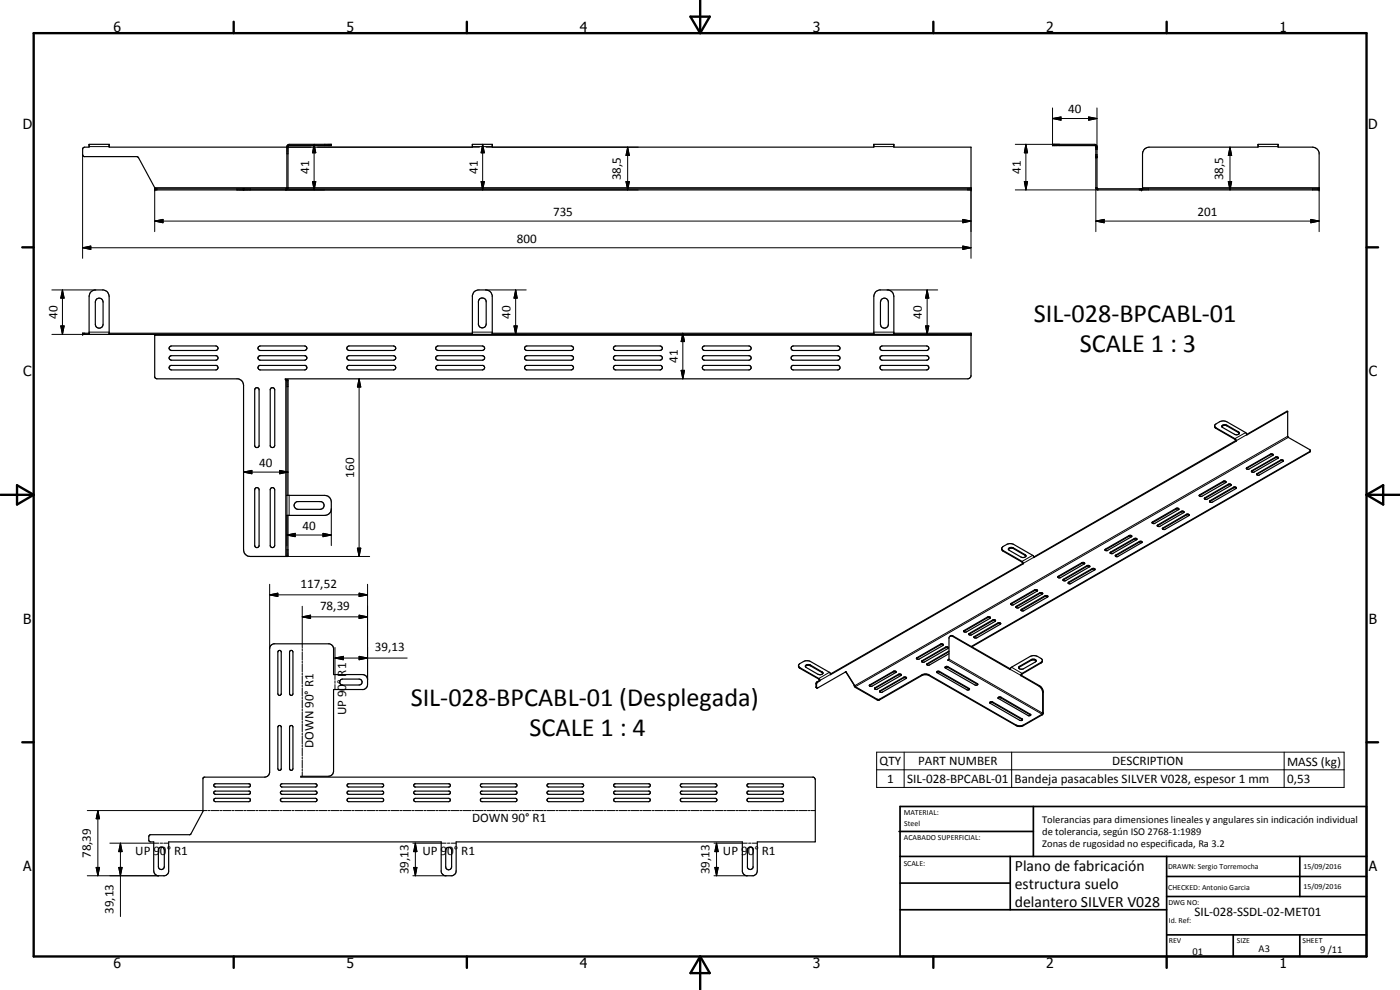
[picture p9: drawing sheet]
<svg xmlns="http://www.w3.org/2000/svg" width="420mm" height="297mm" viewBox="0 0 420 297" stroke-linecap="round" stroke-linejoin="round" font-family="sans-serif">
<g fill="none" stroke="#000" stroke-width=".35">
<path d="M25.1 44.2h1.6v-.9h6.1v.9h109v-.9h5.9v.9h114.5v-.9h6.1v.9h23.1v12.8h-245v-.7l-4.9-9.1-.4-.2h-15.8l-.5-.5v-1.8zM46.4 56.6h39.5l.2-.3v-12.3l.2-.5 .5-.2h12.6v.4h-12.9l-.2 12.9M73.1 56.6v.4M86.3 56.6h205.1M86.3 56.6l-.4 .4M328.9 56.3l.5 .7h66.5v-11.2l-.7-1.2-1-.4h-10.6v-.9h-6v.9h-33.1a1.98 1.98 0 0 0-1.6 1.9v10.5M328.9 47h.3M328.9 44.2h.3M328.9 56.3l-.1-12.6h-12.9v-.4h12.7l.4 .2 .2 .3v12.5M328.9 56.3h.3M329.2 56.3l.2 .3h66.5M342.5 56.6v.4"/>
<path d="M26.7 100h-1.9v.3h266.6M29 89.7a1.19 1.19 0 0 1 1.3-.1 1.19 1.19 0 0 1 .6 1v6.7a1.16 1.16 0 0 1-1.1 1.2 1.16 1.16 0 0 1-1.2-1.2v-6.7zM32.8 100h109M143.9 89.7a1.19 1.19 0 0 1 1.3-.2 1.19 1.19 0 0 1 .7 1.1v6.6a1.18 1.18 0 0 1-1 1.2 1.18 1.18 0 0 1-1.3-.9v-7.1zM147.7 100h114.5M264.5 89.9a1.18 1.18 0 0 1 1.3-.4 1.18 1.18 0 0 1 .8 1.1v6.7a1.19 1.19 0 0 1-1.2 1.2 1.19 1.19 0 0 1-1.2-1.2v-6.7zM268.3 100h23.1l-.1 13.1-.9 .6h-204.8v.3h.8v34.6M26.7 100.3v-11.3a1.98 1.98 0 0 1 1.7-2h2.7a1.98 1.98 0 0 1 1.7 2v11.3M46.4 100.3v12.9l.4 .3 24.6 .2 1 .4 .4 .5 .3 1v49.4a2 2 0 0 0 2 2h11.3v-12.4M50.8 104.2l.6-.4h13.4a.68 .68 0 0 1 .6 .7 .68 .68 0 0 1-.6 .7h-13.4l-.6-.4zM51 109.9l.3-.3h13.7a.7 .7 0 0 1 .4 .8 .7 .7 0 0 1-.6 .6h-13.4a.68 .68 0 0 1-.6-.4 .68 .68 0 0 1 .2-.7zM51 106.9l.3-.2h13.7a.7 .7 0 0 1 .4 .8 .7 .7 0 0 1-.6 .6h-13.4l-.6-.4z"/>
<path d="M76.7 116.5l.7-.1 .4 .4v17.1a.68 .68 0 0 1-.8 .4 .68 .68 0 0 1-.6-.7v-16.6zM77.6 109.9l.3-.3h13.7a.7 .7 0 0 1 .5 .8 .7 .7 0 0 1-.7 .6h-13.3l-.7-.6zM77.6 104.1l.5-.3h13.3a.68 .68 0 0 1 .7 .7 .68 .68 0 0 1-.7 .7h-13.3a.67 .67 0 0 1-.6-.4 .67 .67 0 0 1 .1-.7zM77.6 106.9l.3-.2h13.7a.7 .7 0 0 1 .5 .8 .7 .7 0 0 1-.7 .6h-13.3a.7 .7 0 0 1-.6-.4 .7 .7 0 0 1 .1-.8zM81.3 116.5a.71 .71 0 0 1 1.2 .5v16.6a.71 .71 0 0 1-.6 .7 .71 .71 0 0 1-.8-.4v-17.1zM86.1 114v53M104.3 109.9l.3-.3h13.7a.69 .69 0 0 1 .5 .8 .69 .69 0 0 1-.7 .6h-13.3l-.7-.6zM104.3 104.1l.5-.3h13.3a.68 .68 0 0 1 .7 .7 .68 .68 0 0 1-.7 .7h-13.3a.67 .67 0 0 1-.6-.4 .67 .67 0 0 1 .1-.7zM104.3 106.9l.3-.2h13.7a.69 .69 0 0 1 .5 .8 .69 .69 0 0 1-.7 .6h-13.3a.7 .7 0 0 1-.6-.4 .7 .7 0 0 1 .1-.8zM130.9 109.9l.4-.3h13.6a.69 .69 0 0 1 .5 .8 .69 .69 0 0 1-.6 .6h-13.4l-.6-.6zM130.9 104.1l.5-.3h13.4a.68 .68 0 0 1 .7 .7 .68 .68 0 0 1-.7 .7h-13.4a.67 .67 0 0 1-.6-.4 .67 .67 0 0 1 .1-.7zM130.9 106.9l.4-.2h13.6a.69 .69 0 0 1 .5 .8 .69 .69 0 0 1-.6 .6h-13.4a.7 .7 0 0 1-.6-.4 .7 .7 0 0 1 .1-.8z"/>
<path d="M141.8 100.3v-11.7l.6-1.2a4.6 4.6 0 0 1 4.4-.2l.7 .8 .2 .6v11.7M157.6 109.9l.3-.3h13.7a.69 .69 0 0 1 .5 .8 .69 .69 0 0 1-.7 .6h-13.3l-.7-.6zM157.6 104.1l.5-.3h13.3a.68 .68 0 0 1 .7 .7 .68 .68 0 0 1-.7 .7h-13.3a.67 .67 0 0 1-.6-.4 .67 .67 0 0 1 .1-.7zM157.6 106.9l.3-.2h13.7a.69 .69 0 0 1 .5 .8 .69 .69 0 0 1-.7 .6h-13.3a.7 .7 0 0 1-.6-.4 .7 .7 0 0 1 .1-.8zM184.3 106.9l.3-.2h13.7a.69 .69 0 0 1 .5 .8 .69 .69 0 0 1-.7 .6h-13.3a.7 .7 0 0 1-.6-.4 .7 .7 0 0 1 .1-.8zM184.4 109.7l13.9-.1a.69 .69 0 0 1 .5 .8 .69 .69 0 0 1-.7 .6h-13.3a.7 .7 0 0 1-.7-.5 .7 .7 0 0 1 .3-.8zM184.4 103.9l13.7-.1a.68 .68 0 0 1 .7 .7 .68 .68 0 0 1-.7 .7h-13.3a.68 .68 0 0 1-.7-.5 .68 .68 0 0 1 .3-.8zM210.9 106.9l.3-.2h13.7a.7 .7 0 0 1 .5 .8 .7 .7 0 0 1-.7 .6h-13.3a.7 .7 0 0 1-.5-1.2zM211.1 109.7l13.8-.1a.7 .7 0 0 1 .5 .8 .7 .7 0 0 1-.7 .6h-13.3a.7 .7 0 0 1-.6-.5 .7 .7 0 0 1 .3-.8zM211.1 103.9l13.6-.1a.68 .68 0 0 1 .7 .7 .68 .68 0 0 1-.7 .7h-13.3a.68 .68 0 0 1-.6-.5 .68 .68 0 0 1 .3-.8zM237.6 109.9l.3-.3h13.7a.7 .7 0 0 1 .5 .8 .7 .7 0 0 1-.7 .6h-13.3a.71 .71 0 0 1-.5-1.1zM237.6 104.1l.5-.3h13.3a.68 .68 0 0 1 .7 .7 .68 .68 0 0 1-.7 .7h-13.3a.67 .67 0 0 1-.6-.4 .67 .67 0 0 1 .1-.7z"/>
<path d="M237.6 106.9l.3-.2h13.5a.68 .68 0 0 1 .7 .7 .68 .68 0 0 1-.7 .7h-13.3a.7 .7 0 0 1-.6-.4 .7 .7 0 0 1 .1-.8zM262.2 100.3v-11.3a1.98 1.98 0 0 1 1.7-2h2.7a1.98 1.98 0 0 1 1.7 2v11.3M264.2 109.9l.4-.3h13.7a.7 .7 0 0 1 .5 .8 .7 .7 0 0 1-.7 .6h-13.4a.71 .71 0 0 1-.5-1.1zM264.2 104.1l.5-.3h13.4a.68 .68 0 0 1 .7 .7 .68 .68 0 0 1-.7 .7h-13.4a.67 .67 0 0 1-.6-.4 .67 .67 0 0 1 .1-.7zM264.2 106.9l.4-.2h13.7a.7 .7 0 0 1 .4 .8 .7 .7 0 0 1-.6 .6h-13.4a.7 .7 0 0 1-.6-.4 .7 .7 0 0 1 .1-.8zM364.5 127.8l.3 .6 5.8 3.4 .2 .4M364.5 127.8l.3-.5 1.2-.8 1.7-.1 6.1 3.4 .4 .5M364.5 127.8v.2M364.6 127.9l.2 .4 5.8 3.3 .4 .8M366.7 127.8l.6-.4 .9 .2 3.5 2 .2 .5-.4 .3h-.8l-3.8-2.1zM366.7 128a1.2 1.2 0 0 1 1.5-.2l3.7 2.2M370.8 132.2l-60.6 34.9"/>
<path d="M370.8 132.2l.2 .2M371 132.4l-60.8 34.9-.3-.7-5.9-3.4h-1.7l-1.7 1.2v.6l.3 .3 5.8 3.4 .2 .4M382 136.6v-.3h-.8l-7.1 4.1-.1 .2M382 136.6l-.8-.2-7.2 4.2M382 136.6l-7.1 4.1-.3 .1-.6-.2M383.6 137.5l-.8-.2-7.2 4.2M383.6 137.5l-.2-.4h-.5l-7.2 4.1-.1 .3M383.6 137.5l-7.3 4.2-.7-.2M385.1 138.3l-7.2 4.3-.8-.2M385.1 138.3l-.8-.1-7.2 4.2M385.1 138.3l-.1-.3h-.5l-7.2 4.1-.2 .3M386.4 123.4l.1 7.7 6.6 3.9v.6l-101.4 58.5"/>
<path d="M386.4 123.4h-.1l-12.1 6.9M386.4 123.4l-12.2 7.1v-.2M393.2 135.3l-101.7 58.7M76.5 146.6a.68 .68 0 0 1 .7-.3 .68 .68 0 0 1 .6 .5v17a.67 .67 0 0 1-.8 .5 .67 .67 0 0 1-.6-.7zM81.3 146.5a.68 .68 0 0 1 .7-.1 .68 .68 0 0 1 .5 .6v16.6a.7 .7 0 0 1-.6 .7 .7 .7 0 0 1-.8-.5v-17zM86.1 148.6h11.3a2 2 0 0 1 2 2v2.1a2 2 0 0 1-2 1.9h-11.3M88.5 150.9l.7-.4h7.1a1.18 1.18 0 0 1 1 1.3 1.18 1.18 0 0 1-1.2 1h-6.7a1.16 1.16 0 0 1-1-.6 1.16 1.16 0 0 1 .1-1.3zM345.7 156.8l7.3-4.3a.4 .4 0 0 1 .5-.1 .4 .4 0 0 1 .1 .6l-7.2 4.1h-.4zM345.9 156.8h.1M345.9 156.8l-.1 .1M347.4 157.7h.1M347.4 157.7l-.1 .1"/>
<path d="M347.4 157.5l7.1-4.1 .5-.1 .3 .2-.1 .3-7.2 4.2-.6-.1zM348.8 158.6l7.3-4.3a.43 .43 0 0 1 .5-.1 .43 .43 0 0 1 .2 .5l-7.3 4.2zM348.9 158.7h.1M353.8 152.8l-.8-.1-7.1 4.1M355.3 153.7l-.8-.1-7.1 4.1M356.9 154.6l-.8-.1-7.2 4.2M361.5 149.4l7.1-4.1 .5-.1 .4 .2-.2 .3-7 4.1a.49 .49 0 0 1-.5 .1 .49 .49 0 0 1-.3-.5zM367.9 144.7l-.2-.3-.5-.1-7.2 4.2-.1 .3M367.9 144.7l-7.1 4.2-.6 .1-.3-.2M367.9 144.7l-.7-.2-7.3 4.3M369.5 145.6l-.9-.1-7.1 4.1M371 146.5l-.8-.1-7.2 4.1"/>
<path d="M371 146.5l-7.2 4.2h-.4l-.4-.2M371 146.4l-.2-.3-.6 .1-7.1 4-.1 .3M371 146.4v.1M300.6 164.8l6.1 3.6 .4 .8M302.6 164.8a1.2 1.2 0 0 1 1.5-.2l3.8 2.3M302.7 164.6l.6-.3 .8 .1 3.8 2.3a.93 .93 0 0 1-1.5 .4l-3.5-2zM306.9 169.1l-57.7 33.1M306.9 169.1l.2 .1M307.1 169.2l-57.9 33.2v-.2M311.4 177.3l-.2-.3h-.7l-7 4-.2 .3M311.4 177.3l-.9-.1-7.2 4.2M311.4 177.3l-7.2 4.1-.5 .1-.4-.2"/>
<path d="M312.9 178.2l-.4-.2-.4 .1-7.2 4.1M314.4 179.1l-.3-.2h-.5l-7.2 4.2M317.5 173l7.2-4.2a.41 .41 0 0 1 .5-.1 .41 .41 0 0 1 .2 .5l-7.1 4.1-.6 .1zM319.1 173.9l7.1-4.2 .9 .1v.3l-7.2 4.1a.46 .46 0 0 1-.6 .1 .46 .46 0 0 1-.2-.4zM320.6 174.9v.1M325.5 169.1l-.7-.1-7.3 4.2M327.1 170.1l-.8-.3-7.2 4.3M328.6 170.9l-7.2 4.2-.8-.1M328.6 170.9l-.7-.2-7.3 4.2M328.6 170.9a.46 .46 0 0 0-.3-.4 .46 .46 0 0 0-.5 .1l-7.2 4.3M331.6 164.8l7.2-4.1a.41 .41 0 0 1 .6-.1 .41 .41 0 0 1 .1 .5l-7.2 4.1-.6-.1zM333.2 165.7l7.2-4.1a.39 .39 0 0 1 .5-.2 .39 .39 0 0 1 .2 .6l-7.2 4.1-.7-.1z"/>
<path d="M334.7 166.6l7.2-4.1 .5-.1 .4 .2-.1 .2-7.3 4.2h-.5zM339.6 161l-.6-.2-7.4 4.3M341.2 161.9l-.7-.2-7.3 4.2M342.7 162.8l-.7-.2-7.3 4.2M81.4 193.6l.7-.4h16.8l1 .6 .2 .8v7.8h8.7a1.52 1.52 0 0 1 1.5 1.5l-.1 2.1-.8 .8-9.3 .1v24.5l-.2 .8-.5 .5-.8 .2h-8.3v.3h153.8l.5 .5v18.9h-17.3v8.7l-.4 1-.8 .5-2.4-.1-.5-.4-.4-.7v-9h-85.9v8.7a1.51 1.51 0 0 1-1.2 1.5h-2.1l-1.1-.9-.1-9.3h-81.8l-.1 9.3-1.1 .9h-2l-1-.7-.3-.8v-8.7h-.9l-.4-.2-.1-1.6 .5-.4 12-.1 3.7-6.8 .1-10.2 .2-.1h18.2l.9-.3 .4-.4 .2-.9v-37.2zM83.5 195.3l.5-.1 .4 .3v12.8l-.4 .4-.4-.1-.2-.4zM87 195.3l.7-.1 .2 .4v12.6a.51 .51 0 0 1-.5 .5 .51 .51 0 0 1-.5-.5zM239.6 199.7l.5 .8 5.6 3.3 .2 .4M239.6 199.7l.5 .6 5.7 3.3 .3 .7M239.6 199.7l.3-.5 1.5-.8 1.4-.1 6.1 3.4 .3 .5M275.1 197.4l7.2-4.1a.42 .42 0 0 1 .5-.2 .42 .42 0 0 1 .2 .6l-7.1 4a.46 .46 0 0 1-.5 .2 .46 .46 0 0 1-.3-.5zM275.1 197.6v.1"/>
<path d="M275.2 197.5l-.1 .1M276.6 198.3l7.2-4.2a.46 .46 0 0 1 .5-.1 .46 .46 0 0 1 .3 .5l-7.2 4.1a.46 .46 0 0 1-.5 .1 .46 .46 0 0 1-.3-.4zM283.1 193.5h-.8l-7.1 4M284.6 194.4h-.8l-7.2 4.1M284.8 197.8l-.4 .2 .2 .2 .2-.3v-6.6l.5-.5 .6 .1 17.3 10 .4-.7 5.6-3.3 1.6-.1 1.8 .9 .2 .3v.5l-.2 .3-5.9 3.4-.1 .4M284.8 195.3l-6.5 3.8a.39 .39 0 0 0 .1 .6 .39 .39 0 0 0 .6-.2l5.8-3.4M284.8 195.5l-6.6 3.9M285.1 190.9l.6-.2 .3 .1 17.2 9.9M289.2 189.5h.1M290.8 190.3v.1M290.9 190.1l7.2-4.2 .7 .2-.1 .3-7.1 4.1h-.8zM292.3 191.1l7.2-4.2a.4 .4 0 0 1 .5-.1 .4 .4 0 0 1 .2 .5l-7.1 4.1-.7-.1z"/>
<path d="M292.3 191.2v.1M297.2 185.4l-.5-.2-.3 .1-7.2 4.2M297.2 185.4l-7.2 4.2-.7-.1M297.2 185.4l-.2-.3h-.6l-7.1 4.1-.1 .3M298.8 186.3l-.9-.1-7.1 4.1M300.3 187.2l-.8-.1-7.2 4.1M305 181.9l7.1-4.1 .8 .2-.1 .3-7.2 4.1-.6-.1zM306.6 182.8l7-4.1 .9 .2-.1 .3-7.3 4.1-.6-.1zM311 198.4l-.5-.4h-.8l-4 2.4M312.8 198.3l-6.2 3.8-.2 .6M83.5 217.8l.5-.1 .4 .3v12.8l-.4 .3-.5-.1-.1-.4zM87 217.8l.7-.1 .2 .4v12.5a.51 .51 0 0 1-.5 .5 .51 .51 0 0 1-.5-.5z"/>
<path d="M102.2 204l.6-.2h5a.89 .89 0 0 1 .9 .8 .89 .89 0 0 1-.9 .9h-5.2l-.7-.6zM241.7 200l3.8 2.3 .8 .1 .7-.3M241.7 200a.91 .91 0 0 1 1.5-.5l3.6 2.2 .2 .4M241.7 200a1.08 1.08 0 0 1 1.5-.2l3.8 2.3M245.9 204.2l.2 .1M246.1 204.3l-1 .7v1.4M253.8 201.6l2.6 4M253.9 201.6l-8.7 4.9-.3-.3v-1.3l1-.7M253.9 201.6h.1M253.9 201.6l2.6 4.1M256.4 205.6l.1 .1M260.9 205.5l7.4-4.2 .6 .1-.1 .4-7.1 4.1a.46 .46 0 0 1-.5 .1 .46 .46 0 0 1-.3-.5z"/>
<path d="M262.5 206.4l7.3-4.2 .7 .2-.1 .3-7.2 4.1h-.7zM264.1 207.3l7.2-4.2 .8 .2-.2 .3-7.2 4.1-.6-.1zM268.9 201.7l-.8-.1-7.2 4.2M270.5 202.6l-.8-.1-7.2 4.2M272 203.5l-.8-.1-7.2 4.2M281.2 201.8l.6-.2 9.1 5.2M281.2 201.5h.8l8.8 5a.41 .41 0 0 1-.1 .6 .41 .41 0 0 1-.6-.2l-8.8-5.1zM283.6 200.3l.9-.1 8.9 5.2M283.6 200.2l.4-.3 .5 .1 8.9 5.2a.49 .49 0 0 1-.3 .4 .49 .49 0 0 1-.5-.1l-8.9-5.1zM297.1 210.9l.7-.2 9.1 5.3M297.1 210.9a.46 .46 0 0 1 .3-.4 .46 .46 0 0 1 .5 .1l8.8 5.1 .2 .3M297.1 210.9l8.9 5.2 .5 .1 .4-.2"/>
<path d="M299.5 209.5l.8-.2 9 5.3M299.6 209.2h.8l8.8 5.1 .1 .3-.7 .2-8.9-5.2zM305.7 200.2l3.8-2.3a.87 .87 0 0 1 1.4 .5l-3.7 2.3a.87 .87 0 0 1-1.5-.5zM306.4 202.7l5.5 3.2a2.15 2.15 0 0 1 1 1.8l-.1 6.5-5.7 3.4-1.1 .2-1-.2-26.4-15.2h-1.7l-13.2 7.5-7.1-3.9-.1-.3M306.6 202.6l5.4 3.2 .8 .8 .3 .8v6.6l-.4 .5-5.6 3.2-.8 .3-1.3-.3-26.7-15.2-1.4 .1-13.2 7.5-7-3.9-.3-.6M306.6 202.6l-.2 .1M64.2 235.4l.5-.2h10h.3l.1 .6-.3 .3h-10.3l-.3-.2zM64.2 237.6l.3-.2h10.3a.51 .51 0 0 1 .3 .5 .51 .51 0 0 1-.4 .4h-10l-.5-.2zM64.2 239.8l.5-.3h10a.51 .51 0 0 1 .4 .5 .51 .51 0 0 1-.4 .5h-10l-.5-.2zM84.2 235.4l.5-.2h9.9h.4l.2 .6-.4 .3h-10.3l-.4-.3zM84.2 239.8l.5-.3h9.9a.51 .51 0 0 1 .6 .5 .51 .51 0 0 1-.6 .5h-9.9l-.5-.2zM84.2 237.6l.3-.2h10.3a.5 .5 0 0 1 .4 .5 .5 .5 0 0 1-.6 .4h-9.9l-.5-.2z"/>
<path d="M104.2 235.4l.5-.2h10l.4 .2v.4l-.3 .3h-10.3l-.3-.3zM104.2 239.8l.5-.3h10a.51 .51 0 0 1 .4 .5 .51 .51 0 0 1-.4 .5h-10l-.5-.2zM104.3 237.4h10.5a.51 .51 0 0 1 .3 .5 .51 .51 0 0 1-.4 .4h-10l-.5-.2zM124.2 235.4l.5-.2h10h.3l.2 .6-.4 .3h-10.3l-.3-.3zM124.2 239.8l.5-.3h10a.51 .51 0 0 1 .5 .5 .51 .51 0 0 1-.5 .5h-10l-.5-.2zM124.2 237.6l.3-.2h10.3a.5 .5 0 0 1 .4 .5 .5 .5 0 0 1-.5 .4h-10l-.5-.2zM144.2 235.4l.5-.2h10l.4 .2v.4l-.3 .3h-10.3l-.3-.2zM144.2 237.6l.3-.2h10.3a.51 .51 0 0 1 .3 .5 .51 .51 0 0 1-.4 .4h-10l-.5-.2zM144.2 239.8l.5-.3h10a.51 .51 0 0 1 .4 .5 .51 .51 0 0 1-.4 .5h-10l-.5-.2zM164.2 235.4l.5-.2h10h.3l.2 .6-.4 .3h-10.3l-.3-.3zM164.2 239.8l.5-.3h10a.51 .51 0 0 1 .5 .5 .51 .51 0 0 1-.5 .5h-10l-.5-.2zM164.2 237.6l.3-.2h10.3a.5 .5 0 0 1 .4 .5 .5 .5 0 0 1-.5 .4h-10l-.5-.2z"/>
<path d="M184.2 235.4l.5-.2h9.9l.5 .2v.4l-.3 .3h-10.3l-.3-.2zM184.2 237.6l.3-.2h10.3a.51 .51 0 0 1 .3 .5 .51 .51 0 0 1-.5 .4h-9.9l-.5-.2zM184.2 239.8l.5-.3h9.9a.51 .51 0 0 1 .6 .5 .51 .51 0 0 1-.6 .5h-9.9l-.5-.2zM204.3 235.2h10.4l.4 .2 .1 .4-.4 .3h-10.3l-.3-.3zM204.3 239.6l10.4-.1a.51 .51 0 0 1 .5 .5 .51 .51 0 0 1-.5 .5h-10l-.5-.4zM204.3 237.4h10.5a.5 .5 0 0 1 .4 .5 .5 .5 0 0 1-.5 .4h-10l-.5-.4zM224.2 235.4l.5-.2h9.9l.5 .2 .1 .4-.3 .3h-10.4l-.3-.2zM224.2 239.8l.5-.3h9.9a.51 .51 0 0 1 .6 .5 .51 .51 0 0 1-.6 .5h-9.9l-.5-.2zM224.3 237.4h10.6a.51 .51 0 0 1 .2 .5 .51 .51 0 0 1-.5 .4h-9.9l-.5-.2zM47.8 254.4a.88 .88 0 0 1 .9-.2 .88 .88 0 0 1 .6 .8v5a.89 .89 0 0 1-.9 .9 .89 .89 0 0 1-.9-.9v-5zM134 254.5a.88 .88 0 0 1 1-.2 .88 .88 0 0 1 .5 .8v5a.89 .89 0 0 1-.9 .9 .89 .89 0 0 1-.8-1v-4.9zM224.4 254.6a.87 .87 0 0 1 .9-.4 .87 .87 0 0 1 .7 .6v5.5a.88 .88 0 0 1-.8 .6 .88 .88 0 0 1-.9-.6z"/>
</g>
<g fill="#000">
<circle cx="46.4" cy="57" r=".18"/>
<circle cx="46.4" cy="56.6" r=".18"/>
<circle cx="291.4" cy="57" r=".18"/>
<circle cx="291.4" cy="56.6" r=".18"/>
<circle cx="328.9" cy="47" r=".18"/>
<circle cx="329.2" cy="47" r=".18"/>
<circle cx="342.5" cy="57" r=".18"/>
<circle cx="342.5" cy="56.6" r=".18"/>
<circle cx="342.9" cy="56.6" r=".18"/>
<circle cx="395.9" cy="57" r=".18"/>
<circle cx="395.9" cy="56.6" r=".18"/>
<circle cx="24.8" cy="100" r=".18"/>
<circle cx="291.4" cy="100" r=".18"/>
<circle cx="24.8" cy="100.3" r=".18"/>
<circle cx="46.4" cy="100.3" r=".18"/>
<circle cx="291.4" cy="100.3" r=".18"/>
</g>
<g fill="none" stroke="#000" stroke-width=".3">
<path d="M315.9 35.6l2.5-.5v1zM315.9 35.6h13.3M315.9 32.4v10.9M326.7 35.1l2.5 .5-2.5 .5zM329.2 32.4v12.4h-.3M24.8 46.4v31.1M26.7 44h6.1M47.1 56.6v.4M71.1 56.6v.4h120.4M75.1 56.6v.4M85.8 56.6v.4M86.1 46.1h.3"/>
<path d="M86.1 44.2h7.2M93.8 54.5h1l-.5 2.5zM94.3 43.3l.5 2.5h-1zM94.3 43.3v13.7M95.3 44.2h48.6M97.4 43.3v.4M141.8 44h5.9M144.4 54.5h1l-.5 2.5zM144.9 43.3l.5 2.5h-1zM144.9 43.3v13.7M145.9 44.2h45.6M187.9 54.5h1l-.5 2.5z"/>
<path d="M188.4 44.2l.5 2.5h-1zM188.4 44.2v12.8M262.2 44h6.1M290.4 56.6v.4M304.7 43.3h13.2v.4M304.7 57h24.9M307.4 54.5h1l-.5 2.5zM307.9 43.3l.5 2.5h-1zM307.9 43.3v13.7M328.9 46.4h.3M328.9 47.4h.3M328.9 56.3v13.2"/>
<path d="M341.9 56.6v.4M342.9 56.3h53v13.2M344.6 56.6v.4M368.6 54.5h1l-.5 2.5zM369.1 44.2l.5 2.5h-1zM369.1 44.2v12.8M377.6 44h6M393.9 56.6v.4M24.8 74.3l2.5-.5v1zM24.8 74.3h266.6M46.4 66.3l2.5-.5v1zM46.4 69.5v-13.2h245v21.2"/>
<path d="M46.4 66.3h245M289 73.8l2.4 .5-2.4 .5zM289 65.8l2.4 .5-2.4 .5zM328.9 66.3l2.5-.5v1zM328.9 66.3h67M393.4 65.8l2.5 .5-2.5 .5zM15.6 87h13.1M18.2 97.8h1.1l-.6 2.5zM18.7 87l.6 2.5h-1.1zM18.7 87v13.3M25.4 100v.3M26.7 99.7h6.1"/>
<path d="M141.8 99.7h5.9M145.7 87h12.2M154.3 97.8h.9l-.4 2.5zM154.8 87l.4 2.5h-.9zM154.8 87v13.3M204.9 100l.5 2.5h-1zM204.9 100v13.7M262.2 99.7h6.1M266.3 87h15.1M277.8 97.8h1l-.6 2.5zM278.2 87l.6 2.5h-1zM278.2 87v13.3"/>
<path d="M15.6 100.3h11.1M46.4 100.6h245M85.8 114v53h25.1M86.1 116h.3M107.8 113.7l.5 2.4h-1zM107.8 113.7v53.3M147.7 100.3h10.2M204.4 111.1h1l-.5 2.6zM268.3 100.3h13.1M365 128.4v.2M368.2 127.6v.2M371.7 129.6v.2"/>
<path d="M373.8 129.8l-3.2 1.8M374.2 130.4l-3.2 1.8M381.2 136.3v.1M382.8 137.2v.1M384.3 138v.2M386.4 130.9l-129.9 74.8M386.6 131.2l-129.9 74.8M393 135.5v.2M73.1 141.6l2.5-.5v1.1zM73.1 141.6h13.3M83.9 141.1l2.5 .5-2.5 .6zM86.1 154.6v9.1"/>
<path d="M86.8 148.6v6M99.4 152.7v11M345.9 156.6v.2M347.4 157.5v.2M349 158.4v.2M353 152.5v.2M354.5 153.4v.2M356.1 154.3v.2M360 148.5v.2M361.6 149.4v.2M363.1 150.2v.3M367.1 144.4v.2"/>
<path d="M368.6 145.3v.2M370.2 146.2v.2M374.2 140.3v.2M375.7 141.2v.2M377.3 142.1v.2M80.9 178.5l2.5-.5v1zM80.9 178.5h29.4M80.9 175.3v19.3M86.1 160.5l2.5-.5v1zM86.1 165h.3M86.1 160.5h13.3M96.9 160l2.5 .5-2.5 .5z"/>
<path d="M107.3 164.5h1l-.5 2.5zM107.8 178l2.5 .5-2.5 .5zM110.3 175.3v28.6M301.1 165.2v.2M304.1 164.4v.2M307.6 166.4v.2M309.9 166.6l-3.2 1.8M310.2 167.2l-3.1 1.8M310.5 177v.2M312.1 177.8v.3M313.6 178.7v.2M317.6 172.9v.2"/>
<path d="M319.2 173.8v.2M320.7 174.7v.2M324.7 168.8v.2M326.2 169.7v.2M327.8 170.6v.2M331.8 164.8v.2M333.3 165.7v.2M334.8 166.5v.3M338.8 160.7v.2M340.4 161.6v.2M341.9 162.5v.2M90.7 185.1l2.5-.5v1z"/>
<path d="M90.7 181.9v12.5M90.7 194.6v.6M90.7 195.6v2.4M90.7 198.3v.6M90.7 199.2v2.4M90.7 185.1h19.6M100.5 197.4l2.5-.5v1.1zM100.5 194.3v9.6M100.5 197.4h21.7M107.8 196.9l2.5 .5-2.5 .6zM107.8 184.6l2.5 .5-2.5 .5zM243.2 199.5v.3"/>
<path d="M275.2 197.4v.1M276.7 198.2v.2M278.3 199.1v.2M282.3 193.3v.2M283.8 194.1v.3M284.6 198.1l28.1 16.2v.2M284.8 197.8l28.1 16.2 .2-.1M286 190.8l-.1 .1M289.3 189.2v.2M290.9 190.1v.2M292.4 191v.2M296.4 185.1v.2"/>
<path d="M297.9 186v.2M299.5 186.9v.2M303.5 181v.2M305 181.9v.2M305.9 199.9v.3M306.6 182.8v.2M309.5 197.9v.2M312.4 198.8v.2M90.7 201.9v.6M90.7 202.8v2.4M90.7 205.5v.6M90.7 206.4v2.4"/>
<path d="M90.7 209.1v.6M90.7 210v2.4M90.7 212.7v.6M90.7 213.6v2.4M90.7 216.3v.7M90.7 217.2v2.4M90.7 220v.6M100.5 204.3v.7M100.5 205.4v1.5M240.1 200.3v.2M244.9 205.2l.2 .1M244.9 206.1l.2 .1"/>
<path d="M245.2 204.6l.2 .1M246.7 201.6v.2M248.9 201.7l-3.2 1.9M249.2 202.4l-3.1 1.8M253.8 201.6l.2 .1M261.1 205.5v.2M262.6 206.4v.1M263.3 209.8v.2M263.9 209.8v.2M264.1 207.3v.1M268.1 201.4v.2M269.7 202.3v.2"/>
<path d="M271.2 203.2v.2M276.7 202.5v.2M278.8 202.5v.2M282 201.5v.2M284.5 200v.2M290.8 206.5v.3M293.3 205.1v.2M297.9 210.6v.2M300.4 209.2v.2M303.2 200.8l3.2 1.8M303.6 200.2l3.1 1.9M305 217.6v.1"/>
<path d="M306.7 215.7v.2M307.1 217.6v.1M309.2 214.3v.2M312 205.8l-.1 .1M313.1 207.6l-.2 .1M90.7 220.9v2.4M90.7 223.6v.6M90.7 224.5v2.4M90.7 227.2v.6M90.7 228.1v2.4M90.7 230.8v.6M90.7 231.7v1.2"/>
<path d="M263.1 225.7h140.3v10.6h-140.3zM263.1 231h140.3M271.3 225.7v10.6M303.6 225.7v10.6M385.4 225.7v10.6M26.2 243.2h35.9M29.4 243.2l.5 2.5h-1zM29.4 243.2v19.6M33 253h14.7M36.1 253l.5 2.5h-1zM36.1 253v22M48 253h.8"/>
<path d="M49.1 253h1.5M62.4 243.2h.6M63.3 243.2h2.4M66 243.2h.6M66.9 243.2h2.4M69.6 243.2h.6M70.5 243.2h2.4M73.2 243.2h.6M74.1 243.2h2.4M76.8 243.2h.6M77.8 243.2h2.3M80.4 243.2h.7"/>
<path d="M81.3 243.2h2.4M84 243.2h.6M84.9 243.2h2.4M87.7 243.2h.5M88.5 243.2h2.5M91.2 243.2h.7M92.1 243.2h2.5M94.8 243.2h.7M95.7 243.2h2.4M98.5 243.2h.5M99.3 243.2h2.5M102.1 243.2h.5"/>
<path d="M102.9 243.2h2.5M105.7 243.2h.5M106.5 243.2h2.5M109.3 243.2h.5M110.1 243.2h2.5M112.8 243.2h.6M113.7 243.2h2.5M116.4 243.2h.6M117.4 243.2h2.3M120 243.2h.7M121 243.2h2.3M123.6 243.2h.7"/>
<path d="M123.9 253h10M124.6 243.2h2.3M124.7 253l.4 2.5h-.9zM124.7 253v9.8M127.3 243.2h.6M128.2 243.2h2.4M130.9 243.2h.6M131.8 243.2h2.4M134.3 253h.7M134.5 243.2h.6M135.4 243.2h2.4M135.4 253h1.5"/>
<path d="M138.1 243.2h.6M139 243.2h2.4M141.7 243.2h.6M142.6 243.2h2.4M145.3 243.2h.6M146.2 243.2h2.4M148.9 243.2h.6M149.8 243.2h2.4M152.5 243.2h.6M153.4 243.2h2.4M156.1 243.2h.6M157 243.2h2.4"/>
<path d="M159.7 243.2h.6M160.6 243.2h2.4M163.3 243.2h.6M164.2 243.2h2.4M166.9 243.2h.6M167.8 243.2h2.4M170.5 243.2h.6M171.4 243.2h2.4M174.1 243.2h.6M175 243.2h2.4M177.7 243.2h.6M178.6 243.2h2.4"/>
<path d="M181.3 243.2h.6M182.2 243.2h2.4M184.9 243.2h.6M185.8 243.2h2.4M188.5 243.2h.6M189.4 243.2h2.4M192.1 243.2h.6M193 243.2h2.4M195.7 243.2h.6M196.6 243.2h2.4M199.3 243.2h.6M200.2 243.2h2.4"/>
<path d="M202.9 243.2h.6M203.8 243.2h2.4M206.5 243.2h.6M207.4 243.2h2.4M210.1 243.2h.6M211 243.2h2.4M213.7 243.2h.6M214.3 253h10M214.7 243.2h2.3M215 253l.5 2.5h-1zM215 253v9.8M217.3 243.2h.7"/>
<path d="M218.3 243.2h2.3M220.9 243.2h.7M221.8 243.2h2.4M224.6 243.2h.5M224.7 253h.7M225.5 243.2h2.4M225.8 253h1.5M228.2 243.2h.6M229.1 243.2h2.4M231.7 243.2h.7M232.7 243.2h2.3M235.4 243.2h.6"/>
<path d="M236.3 243.2h2.4M239 243.2h.6M239.8 243.2h2.5M242.6 243.2h.6M243.4 243.2h1.3M26.2 262.8h21.5M28.9 260.3h1l-.5 2.5zM35.6 260.3h1l-.5 2.5zM123.9 262.8h10M124.2 260.3h.9l-.4 2.5zM214.3 262.8h10M214.5 260.3h1l-.5 2.5z"/>
</g>
<g fill="none" stroke="#000" stroke-width=".71">
<path d="M10.1 9.9h400v277.1h-400zM70.1 6.5v3.4M140.1 6.5v3.4M207.2 5h5.8l-2.9 4.9zM210.1 0v9.9M280.1 6.5v3.4M350.1 6.5v3.4M6.7 74.2h3.4M410.1 74.2h3.5M.1 148.5h10M5.1 145.6l5 2.9-5 2.9zM410.1 148.5h10"/>
<path d="M410.1 148.5l5-2.9v5.8zM6.7 222.7h3.4M410.1 222.7h3.5M70.1 287v3.4M140.1 287v3.4M210.1 287v10M210.1 287l2.9 5h-5.8zM280.1 287v3.4M350.1 287v3.4"/>
</g>
<g fill="none" stroke="#000" stroke-width=".51">
<path d="M269.8 249.5h40.3M270.1 242h140v45h-140zM270.1 257h140M303.2 257v16M310.1 242v15M350.1 257v30M390.1 257v12M270.1 265h33.1M270.1 273h80M350.1 269h60M350.1 263h60M350.1 280.5h60"/>
<path d="M370.1 280.5v6.5M390.1 280.5v6.5"/>
</g>
<g fill="#000">
<path d="M315.9 35.6l2.5-.5v1zM326.7 35.1l2.5 .5-2.5 .5zM93.8 54.5h1l-.5 2.5zM94.3 43.3l.5 2.5h-1zM144.4 54.5h1l-.5 2.5zM144.9 43.3l.5 2.5h-1zM187.9 54.5h1l-.5 2.5zM188.4 44.2l.5 2.5h-1zM307.4 54.5h1l-.5 2.5zM307.9 43.3l.5 2.5h-1zM368.6 54.5h1l-.5 2.5zM369.1 44.2l.5 2.5h-1z"/>
<path d="M24.8 74.3l2.5-.5v1zM46.4 66.3l2.5-.5v1zM289 73.8l2.4 .5-2.4 .5zM289 65.8l2.4 .5-2.4 .5zM328.9 66.3l2.5-.5v1zM393.4 65.8l2.5 .5-2.5 .5zM18.2 97.8h1.1l-.6 2.5zM18.7 87l.6 2.5h-1.1zM154.3 97.8h.9l-.4 2.5zM154.8 87l.4 2.5h-.9zM277.8 97.8h1l-.6 2.5zM278.2 87l.6 2.5h-1z"/>
<path d="M107.8 113.7l.5 2.4h-1zM204.4 111.1h1l-.5 2.6zM204.9 100l.5 2.5h-1zM73.1 141.6l2.5-.5v1.1zM83.9 141.1l2.5 .5-2.5 .6zM80.9 178.5l2.5-.5v1zM86.1 160.5l2.5-.5v1zM96.9 160l2.5 .5-2.5 .5zM107.3 164.5h1l-.5 2.5zM107.8 178l2.5 .5-2.5 .5zM90.7 185.1l2.5-.5v1zM100.5 197.4l2.5-.5v1.1z"/>
<path d="M107.8 196.9l2.5 .5-2.5 .6zM107.8 184.6l2.5 .5-2.5 .5zM29.4 243.2l.5 2.5h-1zM36.1 253l.5 2.5h-1zM124.7 253l.4 2.5h-.9zM215 253l.5 2.5h-1zM28.9 260.3h1l-.5 2.5zM35.6 260.3h1l-.5 2.5zM124.2 260.3h.9l-.4 2.5zM214.5 260.3h1l-.5 2.5z"/>
</g>
<g font-size="7.9">
<text x="310.2" y="96.6">SIL-028-BPCABL-01</text>
<text x="324.1" y="105.6">SCALE 1 : 3</text>
<text x="123.3" y="211.7">SIL-028-BPCABL-01 (Desplegada)</text>
<text x="158.9" y="220.7">SCALE 1 : 4</text>
</g>
<g font-size="4.7">
<text x="304.6" y="261.2">Plano de fabricación</text>
<text x="304.6" y="266.6">estructura suelo</text>
<text x="304.6" y="272">delantero SILVER V028</text>
</g>
<g font-size="4.2">
<text x="34" y="9.6">6</text>
<text x="104" y="9.6">5</text>
<text x="174" y="9.6">4</text>
<text x="244" y="9.6">3</text>
<text x="314" y="9.6">2</text>
<text x="384" y="9.6">1</text>
<text x="6.8" y="38.7">D</text>
<text x="410.6" y="38.7">D</text>
<text x="7" y="112.9">C</text>
<text x="410.8" y="112.9">C</text>
<text x="7" y="187.1">B</text>
<text x="410.8" y="187.1">B</text>
<text x="7" y="261.4">A</text>
<text x="410.8" y="261.4">A</text>
<text x="34" y="290.4">6</text>
<text x="104" y="290.4">5</text>
<text x="174" y="290.4">4</text>
<text x="244" y="290.4">3</text>
<text x="314" y="290.4">2</text>
<text x="384" y="290.4">1</text>
</g>
<g font-size="3.9">
<text x="320.6" y="34">40</text>
<text x="92.8" y="52.2" transform="rotate(-90 92.8 52.2)">41</text>
<text x="143.4" y="52.2" transform="rotate(-90 143.4 52.2)">41</text>
<text x="306.4" y="52.2" transform="rotate(-90 306.4 52.2)">41</text>
<text x="186.3" y="54.1" transform="rotate(-90 186.3 54.1)">38,5</text>
<text x="367.1" y="54.1" transform="rotate(-90 367.1 54.1)">38,5</text>
<text x="166" y="64.8">735</text>
<text x="359.4" y="64.8">201</text>
<text x="155.1" y="72.8">800</text>
<text x="17.2" y="95.7" transform="rotate(-90 17.2 95.7)">40</text>
<text x="153.2" y="95.7" transform="rotate(-90 153.2 95.7)">40</text>
<text x="276.7" y="95.7" transform="rotate(-90 276.7 95.7)">40</text>
<text x="203.4" y="108.8" transform="rotate(-90 203.4 108.8)">41</text>
<text x="77.8" y="140.1">40</text>
<text x="106.2" y="143.3" transform="rotate(-90 106.2 143.3)">160</text>
<text x="90.8" y="159">40</text>
<text x="90.2" y="176.4">117,52</text>
<text x="96" y="183">78,39</text>
<text x="112.5" y="195.4">39,13</text>
<text x="103.9" y="203" transform="rotate(-90 103.9 203)">R1</text>
<text x="103.9" y="205.2" transform="rotate(-90 103.9 205.2)">°</text>
<text x="103.9" y="214.7" transform="rotate(-90 103.9 214.7)">UP 90</text>
<text x="94.1" y="224.3" transform="rotate(-90 94.1 224.3)">DOWN 90° R1</text>
<text x="264" y="229.6">QTY</text>
<text x="275.5" y="229.6">PART NUMBER</text>
<text x="333.7" y="229.6">DESCRIPTION</text>
<text x="386.3" y="229.7">MASS (kg)</text>
<text x="266.2" y="234.9">1</text>
<text x="272.3" y="234.9">SIL-028-BPCABL-01</text>
<text x="304.5" y="235">Bandeja pasacables SILVER V028, espesor 1 mm</text>
<text x="386.3" y="234.9">0,53</text>
<text x="141.7" y="246.5">DOWN 90° R1</text>
<text x="27.3" y="257.5" transform="rotate(-90 27.3 257.5)">78,39</text>
<text x="40.6" y="256.4">UP 90° R1</text>
<text x="126.8" y="256.4">UP 90° R1</text>
<text x="216.9" y="256.4">UP 90° R1</text>
<text x="122.6" y="262.4" transform="rotate(-90 122.6 262.4)">39,13</text>
<text x="213" y="262.4" transform="rotate(-90 213 262.4)">39,13</text>
<text x="34.1" y="274.2" transform="rotate(-90 34.1 274.2)">39,13</text>
<text x="358.5" y="275">SIL-028-SSDL-02-MET01</text>
</g>
<g font-size="3.1">
<text x="312.7" y="246.8">Tolerancias para dimensiones lineales y angulares sin indicación individual</text>
<text x="312.7" y="250.4">de tolerancia, según ISO 2768-1:1989</text>
<text x="312.7" y="254">Zonas de rugosidad no especificada, Ra 3.2</text>
<text x="357.9" y="286.4">01</text>
<text x="377.7" y="285.6">A3</text>
<text x="396.2" y="285.9">9 /11</text>
</g>
<g font-size="2.4">
<text x="271.2" y="244.4">MATERIAL:</text>
<text x="271.3" y="252">ACABADO SUPERFICIAL:</text>
<text x="271.4" y="247.9">Steel</text>
<text x="271.2" y="259.7">SCALE:</text>
<text x="350.6" y="260.8">DRAWN: Sergio Torremocha</text>
<text x="391.2" y="260.6">15/09/2016</text>
<text x="350.6" y="267">CHECKED: Antonio Garcia</text>
<text x="391.2" y="266.7">15/09/2016</text>
<text x="350.6" y="271.4">DWG NO:</text>
<text x="350.8" y="276.9">Id. Ref:</text>
<text x="350.8" y="282.8">REV</text>
<text x="371.2" y="282.9">SIZE</text>
<text x="390.9" y="282.9">SHEET</text>
</g>
</svg>
